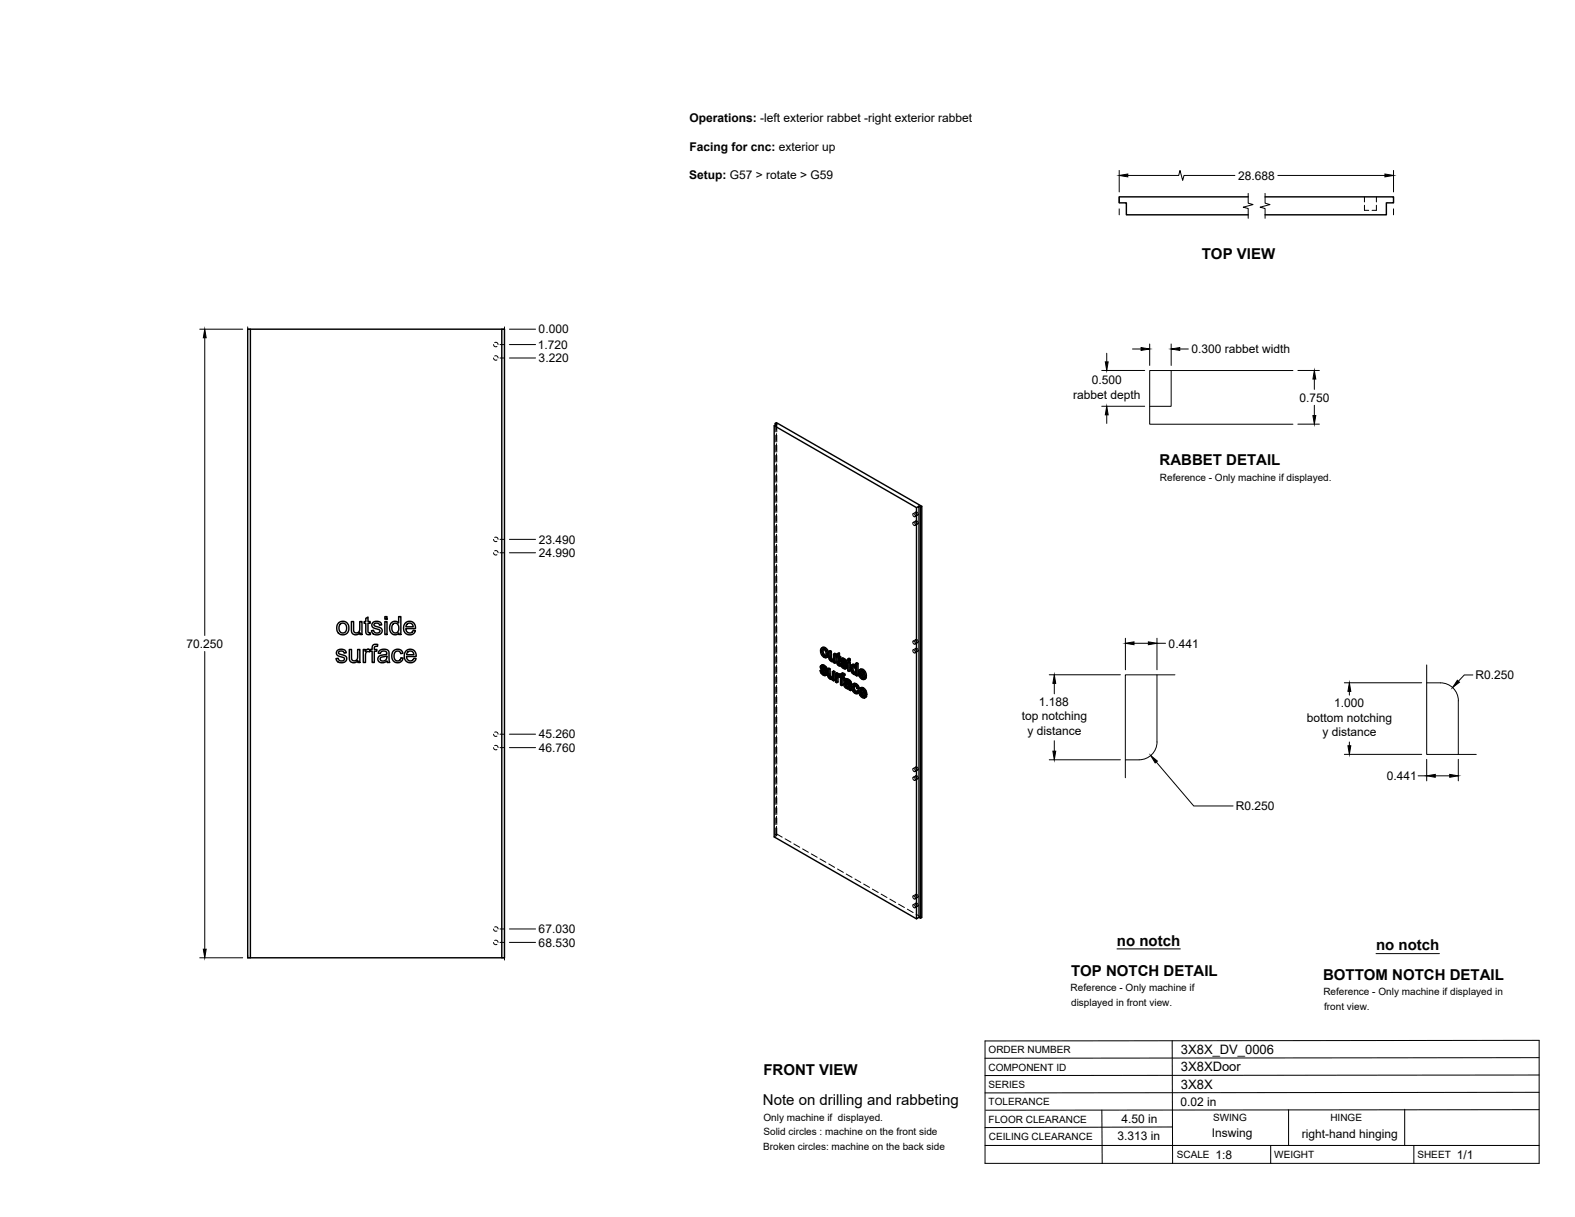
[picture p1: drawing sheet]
<svg xmlns="http://www.w3.org/2000/svg" width="559mm" height="432mm" viewBox="0 0 559 432" stroke-linecap="round" stroke-linejoin="round" font-family="sans-serif">
<!-- layer: Hidden -->
<g fill="none" stroke="#000" stroke-width=".35">
<path d="M484.1 72.8v1.8h1.5M484.1 69.9v1.7M488.3 72.8v1.8h-1.5M488.3 69.9v1.7M175.1 127l.4 .7h.8M175.1 122.3l.4 .6h.8M175.5 126.3h.7l.5 .7M175.5 121.6l.7-.1 .5 .8M275 150.9v2.3M275 154.4v2.4M275 158v2.4M275.5 150v2.7"/>
<path d="M275.5 153.9v2.3M275.5 157.4v2.4M275.6 150.5v2.7M275.6 154.4v2.4M275.6 158v2.4M275 161.6v2.3M275 165.1v2.4M275 168.7v2.4M275 172.3v2.4M275 175.9v2.3M275 179.4v2.4M275.5 161v2.4"/>
<path d="M275.5 164.6v2.3M275.5 168.1v2.4M275.5 171.7v2.4M275.5 175.3v2.4M275.5 178.9v2.3M275.6 161.6v2.3M275.6 165.1v2.4M275.6 168.7v2.4M275.6 172.3v2.4M275.6 175.9v2.3M275.6 179.4v2.4M175.1 196.1l.4 .7h.8"/>
<path d="M175.1 191.4l.4 .7 .8-.1M175.5 195.5l.7-.1 .5 .7M175.5 190.7l.7-.1 .5 .8M275 183v2.4M275 186.6v2.4M275 190.1v2.4M275 193.7v2.4M275 197.3v2.4M275.5 182.4v2.4M275.5 186v2.4M275.5 189.6v2.4M275.5 193.1v2.4"/>
<path d="M275.5 196.7v2.4M275.6 183v2.4M275.6 186.6v2.4M275.6 190.1v2.4M275.6 193.7v2.4M275.6 197.3v2.4M323.9 185.4a.6 .6 0 0 1 .7 .3 .6 .6 0 0 1-.2 .8l-.5-.5zM323.9 182.3a.6 .6 0 0 1 .7 .3 .6 .6 0 0 1-.2 .8l-.5-.5zM324.9 181.7a.55 .55 0 0 1 .8 .3 .55 .55 0 0 1-.4 .8l-.3-.5zM325 184.8a.56 .56 0 0 1 .7 .3 .56 .56 0 0 1-.4 .8l-.4-.7zM325 184.8l-1 .6M325 181.7l-1 .5"/>
<path d="M325.6 185.9l-1 .6M325.6 182.8l-1 .5M275 200.9v2.3M275 204.4v2.4M275 208v2.4M275 211.6v2.4M275 215.2v2.3M275 218.7v2.4M275.5 200.3v2.4M275.5 203.9v2.3M275.5 207.4v2.4M275.5 211v2.4"/>
<path d="M275.5 214.6v2.4M275.5 218.1v2.4M275.6 200.9v2.3M275.6 204.4v2.4M275.6 208v2.4M275.6 211.6v2.4M275.6 215.2v2.3M275.6 218.7v2.4M275 222.3v2.4M275 225.9v2.3M275 229.4v2.4M275 233v2.4"/>
<path d="M275 236.6v2.4M275.5 221.7v2.4M275.5 225.3v2.4M275.5 228.9v2.3M275.5 232.5v2.3M275.5 236v2.4M275.5 239.6v2.4M275.6 222.3v2.4M275.6 225.9v2.3M275.6 229.4v2.4M275.6 233v2.4M275.6 236.6v2.4"/>
<path d="M291.4 237.7l.4 .9M291.5 236.4l-.5 .2M291.6 236.1l-.5 .2M291.6 230.7l-.5 .2M291.6 237.7l.3 .3M291.6 236.9l-.5 .2M291.7 235.9l-.2 .7 .7 1a1.11 1.11 0 0 1 .9 1.3h-.4l.4-.2M291.8 238.6l.9 .8h.6M291.8 238.6l-.5 .2M291.8 237.8v.1M291.9 237.3l-.5 .3M291.9 232l.9 .9 .9 .1"/>
<path d="M291.9 236.6l-.1 .1M291.9 232l-.4 .3M292 229.7l-.4 .8 .3 1.5M292.1 236.4l-.5 .2 .4-.2M292.2 230.2l-.1 .2M292.2 230.2l.7 .1 .6 1v1l-.5 .3M292.2 230.2l-.4 .2M292.5 236.5l-.5 .2a.33 .33 0 0 1 .2-.4 .33 .33 0 0 1 .4 .3l.5 .7 .4 .2M292.5 239.3l-.4 .2M292.6 237.4l.3 .3M292.8 230.2l-.5 .3M292.8 232.9l-.5 .3"/>
<path d="M292.9 236.9l-.5 .2M293 239l-.4 .2M293 238.4l-.5 .2M293.1 237.3l-.5 .3M293.1 239.5l-.5 .2M293.3 232.5l-.4 .3M293.3 230.8l-.4 .3M293.4 233.1l-.4 .3M293.6 231.8l-.5 .3M294.1 237.1l.2 2.9 .9 .8 .6-.2v.5l.4 .2M294.1 239.5l-.4 .2M294.3 239.9l-.5 .3"/>
<path d="M294.5 230.8l.2 3 1 .7 .5-.1v.4l.4 .3M294.5 233.2l-.4 .3M294.7 233.7l-.5 .2M295 234.1l-.5 .3M295.4 234.4l-.4 .3M295.8 238.1v1.9l-.2 .3-.3 .1M296 234.1l-.4 .3M296.1 234l-.5 .3 .3-.2M296.2 231.8v2l-.5 .3M296.2 234.8l-.4 .3M296.2 234.4l-.4 .3 .3-.2M296.9 238.7v3l.4 .3"/>
<path d="M297.1 232.3l-.2 .1M297.3 239.4l-.5 .2M297.4 231.8v.7l-.3-.2v.4l.3 .2v2.2l.3 .6 .6 .4-.2-.6M297.4 232.5l-.8 .5v-.4M297.4 232.9l-.5 .3M297.4 239.8l-.1 .1M297.5 235.3l-.5 .2M297.5 239.2l-.2 .1M297.5 239.7l-.4 .2M297.6 239.6l-.5 .3M297.6 235.6l-.4 .3M297.8 239.7l-.4 .3 .3-.4 .5 .4 .1-.3 .4 .4v2.6l.4 .3"/>
<path d="M297.8 233.2l-.4 .2M298 235.9l-.4 .3M298.3 233.4l-.5-.2v.5M298.3 239.6l-.5 .2M298.3 239.5h-.1M298.3 239.9l-.5 .3 .4-.2M298.3 239.7l-.5 .2M298.3 235.6l-.2 .1M298.3 236.1h-.1M298.5 235.3l.4 .9M298.6 234l-.4 .3M298.7 239.7l-.5 .3"/>
<path d="M298.7 233.7l-.5 .2M298.7 235.4l.3 .2M298.7 234.5l-.4 .2M298.7 239l-.4 .2M298.8 233.6l-.2 .7 .7 .9a1.13 1.13 0 0 1 .9 1.3h-.4l.4-.2M298.9 238.8l-.2 .9-.5-.2M298.9 236.2l.9 .8h.7M298.9 236.2l-.5 .3M299 235.5h-.1M299 234.9l-.5 .3M299 234.2l-.1 .1M299.1 234.3a.33 .33 0 0 1 .2-.4 .33 .33 0 0 1 .4 .3l.5 .8 .4 .1"/>
<path d="M299.1 234l-.4 .3M299.2 234l-.5 .3M299.2 239.4l-.5 .2M299.5 239.4l-.5 .3M299.6 234.1l-.5 .3M299.7 236.9l-.5 .3M299.7 235l.3 .3M299.7 239.6l-.5-.2-.1 .4M300 234.5l-.4 .2M300.1 236.6l-.4 .2 .4-.2M300.1 236l-.4 .2M300.2 235l-.5 .2"/>
<path d="M300.2 237.1l-.5 .2M301.2 234.7v3l.5 .3M301.2 233.6v.5l.5 .3M301.2 237.7l-.4 .3M301.2 234.1l-.4 .3M302.2 236.8l-.5 .2M302.3 236l-.4 .3M302.3 237.7l-.4 .2M302.5 235.8l-.3 .7v.8a1.47 1.47 0 0 0 1.8 1.7v.3l.4 .3M302.7 238.5l-.4 .2M302.8 236.3l-.1 .2M302.8 236.3h.6l.6 1v1.1l-.5 .3"/>
<path d="M302.8 236.3l-.3 .2M302.9 236.2l-.5 .3M303.3 239l-.4 .2M303.3 236.3l-.4 .2M303.7 236.2l-.1 .1M303.8 236.9l-.4 .2M303.8 238.6l-.4 .3M304 235.2v1.5l-.4-.7M304 236.7l-.4 .2M304 237.9l-.4 .2M304 239.3l-.4 .3M304 239l-.4 .2 .3-.1"/>
<path d="M305 238.4l-.5 .3M305.3 237.4l-.3 .9 .3 1.4 .9 1 .9 .1M305.3 239.7l-.4 .3M305.4 238.8l-.4 .2M305.5 239.4l-.1-.6 2 1.1M305.7 237.9l-.2 .2M305.7 237.9l.9 .4 .3 .9-.6-.3M305.7 237.9l-.5 .2M306.2 237.9l-.4 .3M306.7 238.5l-.4 .3M306.9 239.2l-.4 .3M323.9 230.6a.6 .6 0 0 1 .7 .3 .6 .6 0 0 1-.2 .8l-.5-.5z"/>
<path d="M323.9 227.5a.6 .6 0 0 1 .7 .3 .6 .6 0 0 1-.2 .8l-.5-.5zM324.9 226.9a.55 .55 0 0 1 .8 .3 .55 .55 0 0 1-.4 .8l-.3-.5zM325 230a.56 .56 0 0 1 .7 .4 .56 .56 0 0 1-.4 .7l-.4-.7zM325 230l-1 .6M325 226.9l-1 .6M325.6 231.1l-1 .6M325.6 228l-1 .6M175.5 259.8h.9l.3 .7M275 240.2v2.3M275 243.7v2.4M275 247.3v2.4M275 250.9v2.4"/>
<path d="M275 254.4v2.4M275 258v2.4M275.5 243.2v2.3M275.5 246.7v2.4M275.5 250.3v2.4M275.5 253.9v2.4M275.5 257.5v2.3M275.6 240.2v2.3M275.6 243.7v2.4M275.6 247.3v2.4M275.6 250.9v2.4M275.6 254.4v2.4"/>
<path d="M275.6 258v2.4M294.6 240.3l-.5 .3M295 240.7l-.5 .2M295.4 240.4l-.2 .1M295.6 240.3l-.5 .3M295.7 240.2l-.4 .3M295.8 240.6l-.4 .3 .3-.1M295.8 241.1l-.4 .2M296.9 241.7l-.5 .3M298.7 242.7l-.5 .3M298.7 240.1l-.5 .3M299.1 240.4l-.4 .2"/>
<path d="M299.6 240.7l-.5-.3v.5M299.8 242.6l-.4 .3M299.9 241.3l-.5 .3M299.9 242.3l-.5 .2M300 242.1l-.2 .7 .2 .6 .9 .7h.8l.1 .4M300 243.4l-.4 .2M300.1 240.9l-.5 .2M300.1 240.9l-.2 .4 .4 .3a.81 .81 0 0 1 1-.1 .81 .81 0 0 1 .3 .9h-.4M300.2 242.9l.3-.3a.86 .86 0 0 1 1.1 1l-.5 .2M300.5 242.6l-.5 .3 .4-.2M300.5 241.3l-.4 .2M300.7 244l-.5 .2"/>
<path d="M301 241.4l-.5 .3M301.2 244.2l-.5 .2M301.4 243.7l-.4 .3M301.5 241.9l-.4 .2M301.6 243.6l-.5 .3 .2-.1M301.6 242.9l-.4 .3M301.6 242.5l-.4 .3M301.6 242.4l-.4 .3M301.7 244.1l-.5 .2M301.8 244.5l.4 .3M301.8 244.5l-.5 .3M302.6 243.5l-.4 .3"/>
<path d="M302.8 242.7l-.5 .3M302.9 244.9l-.4 .2M303 242.5l-.4 1 .3 1.4 .9 .9 .7 .1M303.1 243.2a.78 .78 0 0 1 1-.1 .78 .78 0 0 1 .3 .9l.4 .2M303.3 243l-.5 .3M303.8 245.8l-.4 .2M303.8 243l-.4 .3M304 245.4h.2M304.2 243.4l-.4 .3M304.2 245.4l-.4 .3M304.4 244l-.4 .3M304.5 245l-.3 .4"/>
<path d="M304.7 245.1l.2 .2-.2 .4M304.9 245.3l-.2 .1M305.1 245l-.4 .2M305.5 244l-.4 1 .4 1.3 .9 .9 .8 .2M305.5 246.3l-.5 .3M305.6 245.3l-.5 .3M305.7 245.9l-.1-.6 1.9 1.1M305.8 244.4l-.2 .3M305.8 244.4l.9 .4 .4 1-.6-.4M305.8 244.4l-.4 .3M306.2 240.7l-.4 .2M306.3 244.5l-.4 .3"/>
<path d="M306.4 247.2l-.5 .3M306.5 240.3h.1M306.6 246.9h.2M306.7 240.3l-.4 .2 .3-.2M306.8 246.9l-.4 .2M306.9 245.1l-.5 .3M306.9 240l-.1 .1M307 240.8l-.5 .3M307 240.1l-.4 .2M307 246.6v.1M307.1 245.8l-.5 .2M307.1 247.4l-.4 .3"/>
<path d="M307.1 246.7l-.3 .2M175.1 265.3l.4 .6h.8M175.1 260.5l.4 .7h.8M175.5 264.6h.9l.3 .7M275 261.6v2.4M275 265.2v2.3M275 268.7v2.4M275 272.3v2.4M275 275.9v2.4M275 279.5v2.3M275.5 261v2.4M275.5 264.6v2.4"/>
<path d="M275.5 268.2v2.4M275.5 271.7v2.4M275.5 275.3v2.4M275.5 278.9v2.4M275.6 261.6v2.4M275.6 265.2v2.3M275.6 268.7v2.4M275.6 272.3v2.4M275.6 275.9v2.4M275.6 279.5v2.3M323.9 275.9a.58 .58 0 0 1 .7 .3 .58 .58 0 0 1-.2 .7l-.5-.4zM323.9 272.7a.6 .6 0 0 1 .7 .3 .6 .6 0 0 1-.2 .8l-.5-.5z"/>
<path d="M325 275.2a.56 .56 0 0 1 .7 .4 .56 .56 0 0 1-.4 .7l-.4-.6zM325 272.1a.56 .56 0 0 1 .7 .4 .56 .56 0 0 1-.4 .7l-.4-.7zM325 275.2l-1 .6M325 272.1l-1 .6M325.6 276.3l-1 .6M325.6 273.2l-1 .6M275 283v2.4M275 286.6v2.4M275 290.2v2.3M275 293.8v2.3M275.5 295.9l-.5 .2 .6 .3-.9 .5M275.5 295.9l2 1.1"/>
<path d="M275.5 282.4v2.4M275.5 286v2.4M275.5 289.6v2.4M275.5 293.2v2.7M275.6 283v2.4M275.6 286.6v2.4M275.6 290.2v2.3M275.6 293.8v2.6M278.6 297.6l2 1.2M281.6 299.4l2.1 1.2M284.8 301.2l2 1.2M287.8 303l2.1 1.2"/>
<path d="M290.9 304.8l2.1 1.1M294 306.5l2.1 1.2M297.1 308.3l2.1 1.2M300.2 310.1l2.1 1.2M303.3 311.9l2.1 1.2M306.4 313.7l2.1 1.2M309.5 315.5l2.1 1.2M312.6 317.2l2.1 1.2M315.7 319l2.1 1.2M323.9 317.9a.6 .6 0 0 1 .7 .4 .6 .6 0 0 1-.2 .7l-.5-.4zM325 317.3a.56 .56 0 0 1 .7 .4 .56 .56 0 0 1-.4 .7l-.4-.6zM325 317.3l-1 .6"/>
<path d="M325.6 318.4l-1 .6M175.1 334.4l.4 .7h.8M175.1 329.6l.4 .7h.8M175.5 333.7h.7l.5 .7M175.5 328.9h.7l.5 .7M318.8 320.8l2.1 1.2M321.9 322.6l2.1 1.2M323.9 321.1a.58 .58 0 0 1 .7 .3 .58 .58 0 0 1-.2 .7l-.5-.4zM325 320.4a.56 .56 0 0 1 .7 .4 .56 .56 0 0 1-.4 .7l-.4-.6zM325 320.4l-1 .6M325 324.4l2 1.1M325.6 321.5l-1 .6"/>
</g>
<!-- layer: Visible -->
<g fill="none" stroke="#000" stroke-width=".51">
<path d="M442.8 69.9h-45.7v2.1h2.5v4.2h43.2M448.8 69.9h45.6v2.1h-2.5v4.2h-43.1M88.8 116.8h89.2M178 116.8h1v223h-1zM274.7 151l50.5 29.1M275 150.2l.6 .3-.9 .5v145.9l50.5 29.1M275 150.9v-.7l.5-.2 51.5 29.6M326.1 179.6l.5 .3v145.9l-.5-.3M326.6 179.9l.4-.3v145.9l-.4 .3M325.2 180.1l.9-.5v145.9l-.9 .5zM129.8 219.4l.8-.5v1.6h.7v.6h-.7v2.9l.2 .5h.5l.1 .6a1.14 1.14 0 0 1-1.3-.1 1.14 1.14 0 0 1-.3-1.2v-2.7h-.6v-.6h.6zM136.5 218.8h.8v.9h-.8z"/>
<path d="M119.7 230.8l.8-.4a1.7 1.7 0 0 1 2.4 1.2l-.8 .1a.96 .96 0 0 0-1-.8 .96 .96 0 0 0-.9 1l1 .4a1.55 1.55 0 0 1 1.8 1.8 2.03 2.03 0 0 1-2 1.1 2.03 2.03 0 0 1-1.8-1.5l.8-.1a1.08 1.08 0 0 0 1.1 1 1.08 1.08 0 0 0 1-1.1l-.4-.3a2.24 2.24 0 0 1-2.3-1.3zM120.2 220.9l.7-.4a2.33 2.33 0 0 1 2.9 2.8 2.33 2.33 0 0 1-3.7 1.3l-.6-1.1a2.71 2.71 0 0 1 .7-2.6zM120.6 221.5l.7-.4a1.73 1.73 0 0 1 1.7 1.8 1.73 1.73 0 0 1-1.7 1.7l-.3-.2a2.24 2.24 0 0 1-.4-2.9zM123.9 230.4h.8v2.6a1.15 1.15 0 0 0 1.2 1.5 1.15 1.15 0 0 0 1-1.6v-2.5h.8v4.7h-.7v-.7a1.65 1.65 0 0 1-2 .7 1.65 1.65 0 0 1-1.1-1.8zM124.7 220.5h.8v2.6a1.15 1.15 0 0 0 1.1 1.5 1.15 1.15 0 0 0 1-1.6v-2.5h.8v4.6h-.7v-.6a1.65 1.65 0 0 1-1.9 .7 1.65 1.65 0 0 1-1.1-1.8zM128.9 230.4h.7v.7a1.11 1.11 0 0 1 1.7-.5l.7-.2v-.4a1.31 1.31 0 0 1 .6-1.3 1.31 1.31 0 0 1 1.4 0l-.1 .6a.74 .74 0 0 0-1.1 .7v.4h.9v.7h-.9v4h-.8v-4h-.7v-.4l-.2 .6a.84 .84 0 0 0-.9-.1 .84 .84 0 0 0-.5 .8v3.1h-.8zM132.3 220.9l.8-.4a1.7 1.7 0 0 1 2.3 1.2l-.7 .1a.96 .96 0 0 0-1-.8 .96 .96 0 0 0-.9 .9l.6 .4a1.95 1.95 0 0 1 2.2 1.3 1.95 1.95 0 0 1-1.8 1.6 1.95 1.95 0 0 1-2-1.4l.7-.2a1.1 1.1 0 0 0 1.2 1 1.1 1.1 0 0 0 1-1l-.4-.3a2.21 2.21 0 0 1-2.4-1.3zM134.5 231a2.03 2.03 0 0 1 3.5 .7l.3 3.4h-.8l-.2-.6a1.76 1.76 0 0 1-1.9 .7 1.76 1.76 0 0 1-1.3-1.6v-.2a1.71 1.71 0 0 1 1.7-1l.4-.1a.72 .72 0 0 0 1-.6 .72 .72 0 0 0-.9-.7l-1 .2-.4 .7-.7-.1zM135 233.4l2.2-.7a1.3 1.3 0 0 1-.6 1.7 1.3 1.3 0 0 1-1.7-.6zM136.5 220.5h.8v4.6h-.8zM138.8 221a1.73 1.73 0 0 1 2.6 .1v-2.3h.8v6.3h-.7v-.5a1.89 1.89 0 0 1-2.3 .4 1.89 1.89 0 0 1-1-2.2zM139.6 231a1.95 1.95 0 0 1 1.9-.7 1.95 1.95 0 0 1 1.4 1.5l-.7 .1a1.29 1.29 0 0 0-1.7-.7 1.29 1.29 0 0 0-.7 1.7l.1 .7a1.18 1.18 0 0 0 1.3 .9 1.18 1.18 0 0 0 1-1.1l.8 .1-.3 .9a2.16 2.16 0 0 1-2.9 .4 2.16 2.16 0 0 1-.7-2.9z"/>
<path d="M139.6 221.3l.2-.1a1.78 1.78 0 0 1 1.8 1.1 1.78 1.78 0 0 1-.7 2.1l-.2 .1a1.78 1.78 0 0 1-1.7-1.2 1.78 1.78 0 0 1 .6-2zM143.9 220.9a2.13 2.13 0 0 1 2.5-.2 2.13 2.13 0 0 1 1 2.3h-3.4l.1 .7a1.29 1.29 0 0 0 1.3 .9 1.29 1.29 0 0 0 1.2-.9l.8 .1-.3 .6a2.32 2.32 0 0 1-3.2 .3 2.32 2.32 0 0 1-.4-3.2zM144 231a2.15 2.15 0 0 1 2.6-.4 2.15 2.15 0 0 1 1.1 2.3h-3.5l.2 .7a1.3 1.3 0 0 0 1.2 .9 1.3 1.3 0 0 0 1.2-.9l.8 .1-.3 .6a2.32 2.32 0 0 1-3.2 .3 2.32 2.32 0 0 1-.4-3.2zM144.4 221.4l.7-.3 .8 .1 .5 .5 .2 .7h-2.6zM144.7 231.4l1.2-.4a1.23 1.23 0 0 1 .9 1.3h-2.5zM291 237.9l.7 1.4 .7 .4 .6-.1M291.2 236.2l.6-.3 .7 .2 .6 .5 .4 .9-.5 .3-.1-.6M291.6 231.2v-.5a.92 .92 0 0 1 1.1 0 .92 .92 0 0 1 .4 1l-.2 1-.6 .1M291.6 237.7l-.6 .2 .4 .2M291.6 238.7l.5 .4 .4-.3M291.7 237.3l1 1 .5-.3M291.8 237.9l-.4 .2 .1 .4 .6-.1"/>
<path d="M291.8 235.9l-.6 .4-.1 .6 1.6 2.1M291.8 236.7l-.3 .3 .5-.2M291.8 232.2l.5 .6 .5-.3M291.9 238l.8 .9M292 236.7l.6 .7M292 236.3l.5 .4 .5-.2M292 230.9l-.4 .3v.5l.2 .5 .4-.3M292 236.8l.6 .8 .4 .2M292 236.8h-.5M292.1 235.9l-.8 .3M292.1 230.4l.1 1.4 .8 .8M292.1 237l-.4 .3-.2-.3"/>
<path d="M292.3 230l.9 .9 .5-.2M292.5 236.1l-.5 .2-.4-.1M292.5 236.7l.4 .5 .4-.2M292.7 239l-.2 .2-.4-.1M292.7 238.3l.3 .4 .5-.3M292.8 229.8l-.5 .2-.8-.1M292.9 237.7l.7 1.2-.1 .4-.6 .4M293 238.7l.1 .5 .5-.3M293.1 239.2l-.1 .4 .5-.3M293.2 230.9l.4 1.4 .4-.3M293.4 233.1a1.73 1.73 0 0 1-2.3-1.8l.2-1.1 .7-.5h.6l.7 .5 .6 1.1 .1 1-.1 .6-.7 .4M293.6 232.3l-.2 .8 .5-.2"/>
<path d="M293.6 237.3l.5 .3 .4-.3M294.1 237.6v2.2l.5-.2M294.1 239.8l.2 .4 .4-.2M294.5 231.4v2.2l.5-.3M294.5 233.6l.2 .4 .5-.3M294.7 234l.3 .3 .5-.2M295 231.1l-.5 .3-.4-.3M295 234.3l.4 .1M295.3 238.3l.5 .3 .4-.3M295.4 234.4l.2-.1zM295.7 234.1l-.7-.6v-2.4l-.5-.3-.4 .3 .1 2.6 .8 1h.8M295.7 232.1l.5 .2 .4-.2"/>
<path d="M295.8 238.6v3l.4-.3v-3l-.4-.2-.5 .2v1.8l-.3 .5 .2-.1M295.8 234.7v.4l.4 .2M295.8 234.7l-.2 .1M296.2 232.3v3l.4-.2v-3l-.4-.3-.5 .3v2.1M296.6 233l.3 .2 .2 2.6 .8 .5 .3-.2M296.9 232.4l-.3 .2 .3 .2v-.8l.9-.3v1.1l.5 .2v.4l-.5 .3v-.4M297.3 239.3v-.4l-.4-.2-.5 .3v3l.5 .2M297.3 239.9l-.3 .2-.1 .5 .4-.2M297.3 238.9l-.5 .3-.4-.2M297.4 240l-.1 2-.4 .2v-1.6M297.4 240l.5 .2M297.4 240l-.4 .1"/>
<path d="M297.4 232v1l.4-.2M297.4 233l.4 .3 .5-.3M297.4 239.4l.4 .4M297.6 239.1l-.8 .5v-.4M297.6 235.7l.2 .1M297.8 231.7l-.9 .3M297.8 239.8v.4M297.8 239.9l-.1 .4M297.8 235.8l.1 .5M297.9 239.2l.3 .3M297.9 239.2l-.8 .2M297.9 235.2l-.5 .3v-2.1l.4 .3v1.4l.3 .4"/>
<path d="M297.9 235.4l-.5 .1M298.1 235.5l.7 1.4 .8 .4 .5-.1M298.1 235.5l-.6 .1M298.1 235.5h.1M298.1 235.7l-.3 .1M298.4 233.8l.5-.3 .9 .3 .8 1.3-.5 .3-.1-.6M298.4 239.1l.8-.3 .6 .4-.1 .4-.4 .3 .1-.4M298.6 234.4h.5l1 1M298.7 235.4l-.6 .1 .4 .2M298.7 236.3l.5 .4 .5-.2M298.8 234.9l1 1 .5-.3M298.9 235.5l-.4 .2 .1 .4 .6-.1"/>
<path d="M298.9 234.3l-.3 .4 .5-.3M298.9 233.5l-.6 .3-.1 .7 1.6 2.1M298.9 238.8l-.6 .4-.1 .8-.4-.2 .4-.3M299 239.2l.4 .3 .4-.3M299 235.6l.8 .9M299.1 234.3l.6 .7M299.1 239.8l.5 .5v.4l-.4 .2v-.4M299.1 234l.6 .4 .4-.3M299.2 236.7l.5 .1M299.2 233.5l-.8 .3M299.3 234.6l-.5 .3-.2-.2M299.3 239.9l-.6-.3v.6l.4-.2"/>
<path d="M299.4 238.9l-.4 .3-.5-.1M299.6 233.7l-.5 .3-.4-.2M299.7 234.4l.3 .4 .4-.2M299.8 236.6l-.1 .2M299.8 235.9l.3 .4 .5-.3M300 235.3l.6 .7 .1 .7-.7 .6M300.1 236.3l.1 .5 .5-.3M300.2 236.8l-.1 .4 .5-.3M300.8 235l.4 .2 .5-.2M300.8 233.8l.4 .3 .5-.3M301.2 234.7l.5 .3v3l-.5 .2v-3M301.2 234.7l-.4 .3v3l.4 .2"/>
<path d="M301.2 234.1v.6l.5-.3v-.6l-.5-.2-.4 .2v.6l.4 .3M302.1 236l.8-.3 .7 .3M302.4 238.3l.5 .5 .4-.2M302.4 236.5l.7 .2 .5 .9-.1 1.1-.6 .1M302.5 236.5l-.3 .8M302.6 237l-.4 .3v.5l.2 .5 .5-.3M302.7 236.5l.1 1.4 .7 .8M302.7 235.7l-.4 .2a2 2 0 0 0 1.2 3.4l.1-.1M302.8 236.1l.5 .4M303.3 235.8l-.5 .3-.5-.2M303.6 235.4l.4 .3 .4-.3M303.6 239.2v.4l.4 .2"/>
<path d="M303.6 239.2l-.2 .1M304 235.7v4.1l.4-.2v-4.2l-.4-.2-.4 .2v1.5l-.3-.4 .3-.2M305.2 239.9l.6 .6 .4-.3M305.5 238.4l-.5 .2 1.5 .9-.6-1.2a.5 .5 0 0 0-.6-.2 .5 .5 0 0 0-.3 .5M305.5 238.1v.3l.8 .5M305.5 239.4l1 .9M305.7 239.7l-.5 .2-.2-.9 1.9 1.2M305.8 237.8l.8 .9 .4-.3M306.2 237.5l-.4 .3-.9-.1M306.6 238.7l.3 1.3 .5-.2M294.3 240.2l.3 .4 .5-.3M294.6 240.6h.4"/>
<path d="M295.3 240.4l-.7-.7-.1-2.4-.4-.2-.5 .2 .1 2.5 .7 1.1 .6 .2 .4-.2M295.4 240.9v.4l.4 .3M295.4 240.9l-.2 .1M297.8 240.2l.4 .2v2.6l.5 .2M298.7 240.2l.5 .3 .4-.2M299.1 240.9v2.1l-.4 .2v-2.6l.5 .3M299.6 242.4l.5-.3 1.1 .3M299.7 241.1l1-.2 1.2 1 .3 2.9-.4 .2-.2-.4M299.9 242.9h.3a.76 .76 0 0 1 .7 .2 .76 .76 0 0 1 .2 .7M300 243.5l.4 .4 .4-.3M300 242.8l-.2 .3M300.1 242.1l-.7 .6 .2 .9 .8 .7h.8l.1 .5 .5 .2"/>
<path d="M300.2 242.9l-.4 .2 .1 .3 .5-.1M300.3 242.9l.2 .5 .6 .4M300.3 241.6l-.4 .3a.74 .74 0 0 1 .8-.2 .74 .74 0 0 1 .5 .8v.3l-1.2-.4M300.3 241.6h.1M300.4 243.9l.4 .1M300.4 242.1l-.7 .2M300.5 240.8l-1 .5-.1 .3 .5 .3M300.6 241.3l.6 .4 .4-.3M300.8 244l.3-.1zM301.1 241l-.5 .3-.6-.2M301.2 241.7l.3 .4 .4-.2M301.5 242.1l.1 .4 .4-.2"/>
<path d="M301.6 242.5v2.1l.5-.3M302.5 242.8l.7-.4 .7 .3 .6 .6 .3 .9-.4 .2-.3-.9M302.6 244l.2 1 .5-.2M302.8 245l.6 .6 .4-.3M303.1 243.8l-.5 .2 .1-.4a.66 .66 0 0 1 .8-.4 .66 .66 0 0 1 .4 .8l.5 .4M303.1 243.2l.1 1.3 .8 .9M303.2 242.4l-.5 .3a2.09 2.09 0 0 0 .4 3.1l1 .3M303.4 242.9l.7 .6 .4-.2M303.8 242.6l-.4 .3-.7-.2M304 245.2l-.2 .5-.4-.1M304.7 245.4l-.6 .7 .6-.4M304.7 245.1l-.2-.1-.5 .2 .4 .3"/>
<path d="M305.4 246.5l.5 .6 .5-.3M305.6 244.9l-.4 .3 1.4 .8-.6-1.1a.48 .48 0 0 0-.5-.2 .48 .48 0 0 0-.3 .5M305.6 244.7v.2l.9 .5M305.7 245.9l.9 1M305.8 240.5l.4 .1M305.8 246.2l-.4 .3-.3-.9 2 1.1M305.9 244.3l.8 .9 .5-.2M305.9 247.1l.4 .1M306.3 244.1l-.4 .2-.9-.1M306.5 240.3l.4 .3 .5-.3M306.5 240.3l-.2 .2M306.6 246.8l.5 .4 .4-.3"/>
<path d="M306.6 246.8l-.2 .3M306.7 245.2l.4 1.4 .4-.3M306.8 240.1l-.3 .2M306.9 240l.5-.1v-.5l-.7-1.5-1-.6-.8 .4-.4 1 .4 1.3 1.2 1.1h.5l.3-.5M307 246.7l-.4 .1M307 240.1l.3 .5-.7 .4M307.1 246.6l.4-.2v-.4l-.7-1.6-1-.5-.8 .3-.3 1.2 .4 1.3 1.2 1 .6-.2 .2-.3M307.1 246.7l.4 .2-.1 .3-.6 .4M88.8 339.8v-223h-.9v223h90.1"/>
</g>
<!-- layer: Reference -->
<g fill="none" stroke="#000" stroke-width=".35">
<path d="M397.1 69.9v2.1M397.1 74.1v2.1M494.4 69.9v2.1M494.4 74.1v2.1M87.9 116v.8h.8M179 116v.8h-.8M177.4 122.3h1.6M177.4 127h1.6M415.5 131.5v12.7h-7.6M458.7 131.5h-50.8v19h50.8M177.4 191.4h1.6M177.4 196.1h1.6"/>
<path d="M410.5 239.4v23.8a6.4 6.4 0 0 1-6.4 6.4M416.9 239.4h-17.6v36.5M506.2 235.9v31.8h17.6M506.2 242.3a13 13 0 0 1 7.8 .7 6.3 6.3 0 0 1 3.4 5.6v19.1M177.4 260.5h1.6M177.4 265.3h1.6M399.3 269.6h4.8M87.9 339v.8h.8M177.4 334.4h1.6M177.4 329.6h1.6M178.2 339.8h.8v.8"/>
</g>
<!-- layer: Hidden Narrow -->
<path d="M292.5 237.9l-.4 .3M294.1 239l-.5 .2M294.5 232.7l-.4 .3M295.8 239.7l-.5 .2M296.2 233.4l-.5 .3M297.4 234.6l-.5 .3M298.7 239.4l-.5 .3M299.1 239.7h.1M299.7 235.5l-.5 .3M300.9 242.7l-.4 .3M301.6 243.1l-.4 .3" fill="none" stroke="#000" stroke-width=".35"/>
<!-- layer: Visible Narrow -->
<path d="M292.5 237.4l-.4 .2M294.5 239l-.4 .3M295 232.8l-.5 .2M297.8 234.9l-.4 .3M299.1 239.7l-.4 .3M299.7 235l-.5 .2M300.8 242.3l-.4 .2M302.1 242.8l-.5 .2M302.1 243.4l-.5 .3" fill="none" stroke="#000" stroke-width=".35"/>
<!-- layer: Titleblock -->
<g fill="none" stroke="#000" stroke-width=".36">
<path d="M349.5 369.3l196.6-.2v43.7h-196.6zM415.9 369.3l.1 43.5M546.1 375.3l-196.6 .2M390.9 393.9l.2 18.9M416 399.9l-66.5 .2M457.2 393.7v12.7M498.4 393.6v12.7M546.1 393.7l-196.3 .2M546.1 387.6l-196.6 .2M546.1 381.4l-196.6 .2M349.5 406.4h196.6M450.8 406.4v6.4"/>
<path d="M501.6 406.4v6.4"/>
</g>
<!-- layer: FD_Dimensions -->
<g fill="none" stroke="#000" stroke-width=".35">
<path d="M397.1 60.5v7.6M400.1 62.3h18.1l.5-1.8 .9 3.5 .5-1.7h18M453.4 62.3h38M494.4 60.5v7.6M70.9 116.8h15.2M72.6 119.8v105.7M180.7 116.8h9.3M180.7 122.3h9.3M180.7 127h9.3M390.9 131.4h15.2M392.7 125.3v3.1M401.8 123.8h3.1"/>
<path d="M407.9 122v7.7M415.5 122v7.7M418.6 123.8h3M460.5 131.4h7.6M466.3 134.5v3.7M390.9 144.1h15.2M392.7 147.2v3M460.5 150.5h7.6M466.3 143.8v3.6M180.7 191.4h9.3M180.7 196.1h9.3M72.6 231.1v105.7"/>
<path d="M372.3 239.4h25.2M399.3 226.5v11.1M402.3 228.2h5.1M410.5 226.5v11.1M410.5 228.2h3M522.6 239.5h-3.1l-2.1 2.2M374.1 242.5v3.7M477 242.3h27.4M478.7 245.3v1.3M180.7 260.5h9.3M180.7 265.3h9.3M372.3 269.6h25.2"/>
<path d="M374.1 262.8v3.7M410.3 270.4l13.2 15.6h14M477 267.7h27.4M478.7 263.3v1.3M503.1 275.3h3.1M506.2 269.4v7.7M509.2 275.3h5.1M517.4 269.4v7.7M70.9 339.8h15.2M180.7 329.6h9.3M180.7 334.4h9.3"/>
</g>
<g fill="#000" stroke="#000" stroke-width=".35">
<path d="M397.1 62.3l3-.6v1.1zM491.4 61.7l3 .6-3 .5zM72.6 116.8l.6 3h-1.1zM392.2 128.4h1l-.5 3zM404.9 123.3l3 .5-3 .5zM415.5 123.8l3.1-.5v1zM466.3 131.4l.5 3.1h-1zM392.7 144.1l.5 3.1h-1zM465.8 147.4h1l-.5 3.1zM399.3 228.2l3-.5v1zM407.4 227.7l3.1 .5-3.1 .5zM374.1 239.4l.5 3.1h-1.1z"/>
<path d="M478.7 242.3l.6 3h-1.1zM517.1 241.4l.7 .7-2.4 1.8zM373.5 266.5h1.1l-.5 3.1zM408.3 268.1l2.3 1.9-.7 .7zM478.2 264.6h1.1l-.6 3.1zM506.2 275.3l3-.5v1zM514.3 274.8l3.1 .5-3.1 .5zM72.1 336.8h1.1l-.6 3z"/>
</g>
<!-- layer: Break Lines -->
<path d="M442.8 68.6v3.5l1.8 .5-3.5 .9 1.7 .5v3.5M448.8 68.6v3.5l1.8 .5-3.5 .9 1.7 .5v3.5" fill="none" stroke="#000" stroke-width=".35"/>
<!-- layer: Notes -->
<path d="M396.3 336.7h22.5M488.2 338.3h22.5" fill="none" stroke="#000" stroke-width=".35"/>
<g font-size="5.3">
<text x="426.4" y="92.1">TOP VIEW</text>
<text x="411.4" y="165.1">RABBET DETAIL</text>
<text x="396.3" y="335.5">no notch</text>
<text x="488.2" y="337.2">no notch</text>
<text x="380" y="346.1">TOP NOTCH DETAIL</text>
<text x="469.4" y="347.5">BOTTOM NOTCH DETAIL</text>
<text x="270.9" y="381.4">FRONT VIEW</text>
<text x="270.7" y="392.2">Note on drilling and rabbeting</text>
</g>
<g font-size="4.6">
<text x="419" y="373.8">3X8X_DV_0006</text>
<text x="419" y="380.1">3X8XDoor</text>
<text x="419" y="386.2">3X8X</text>
</g>
<g font-size="4.3">
<text x="244.6" y="43.2">Operations: -left exterior rabbet -right exterior rabbet</text>
<text x="244.6" y="53.4">Facing for cnc: exterior up</text>
<text x="244.5" y="63.6">Setup: G57 &gt; rotate &gt; G59</text>
<text x="439.3" y="63.7">28.688</text>
<text x="191.1" y="118.3">0.000</text>
<text x="190.8" y="123.8">1.720</text>
<text x="422.7" y="125.3">0.300 rabbet width</text>
<text x="191.1" y="128.5">3.220</text>
<text x="387.3" y="136.4">0.500</text>
<text x="380.7" y="141.5">rabbet depth</text>
<text x="461" y="142.5">0.750</text>
<text x="191.2" y="192.9">23.490</text>
<text x="191.2" y="197.6">24.990</text>
<text x="66.1" y="229.8">70.250</text>
<text x="414.6" y="229.7">0.441</text>
<text x="523.5" y="241">R0.250</text>
<text x="368.6" y="250.5">1.188</text>
<text x="473.3" y="251">1.000</text>
<text x="362.6" y="255.6">top notching</text>
<text x="463.6" y="256">bottom notching</text>
<text x="191.2" y="262">45.260</text>
<text x="364.5" y="260.7">y distance</text>
<text x="469.2" y="261.1">y distance</text>
<text x="191.2" y="266.7">46.760</text>
<text x="492" y="276.8">0.441</text>
<text x="438.4" y="287.4">R0.250</text>
<text x="191.1" y="331.1">67.030</text>
<text x="191.1" y="335.9">68.530</text>
<text x="418.8" y="392.4">0.02 in</text>
<text x="397.9" y="398.3">4.50 in</text>
<text x="396.5" y="404.3">3.313 in</text>
<text x="430" y="403.6">Inswing</text>
<text x="461.8" y="403.8">right-hand hinging</text>
<text x="431.3" y="411.1">1:8</text>
<text x="516.9" y="411.1">1/1</text>
</g>
<g font-size="3.5">
<text x="411.5" y="170.7">Reference - Only machine if displayed.</text>
<text x="379.9" y="351.7">Reference - Only machine if</text>
<text x="469.5" y="353.1">Reference - Only machine if displayed in</text>
<text x="380" y="356.8">displayed in front view.</text>
<text x="469.8" y="358.2">front view.</text>
<text x="350.8" y="373.6">ORDER NUMBER</text>
<text x="350.8" y="379.9">COMPONENT ID</text>
<text x="350.8" y="386.1">SERIES</text>
<text x="350.8" y="392.2">TOLERANCE</text>
<text x="270.9" y="397.7">Only machine if displayed.</text>
<text x="350.8" y="398.4">FLOOR CLEARANCE</text>
<text x="430.4" y="397.8">SWING</text>
<text x="472" y="397.7">HINGE</text>
<text x="270.8" y="407.9">Broken circles: machine on the back side</text>
<text x="270.9" y="402.8">Solid circles : machine on the front side</text>
<text x="350.8" y="404.4">CEILING CLEARANCE</text>
<text x="417.5" y="410.9">SCALE</text>
<text x="452.1" y="410.9">WEIGHT</text>
<text x="502.9" y="410.9">SHEET</text>
</g>
</svg>
